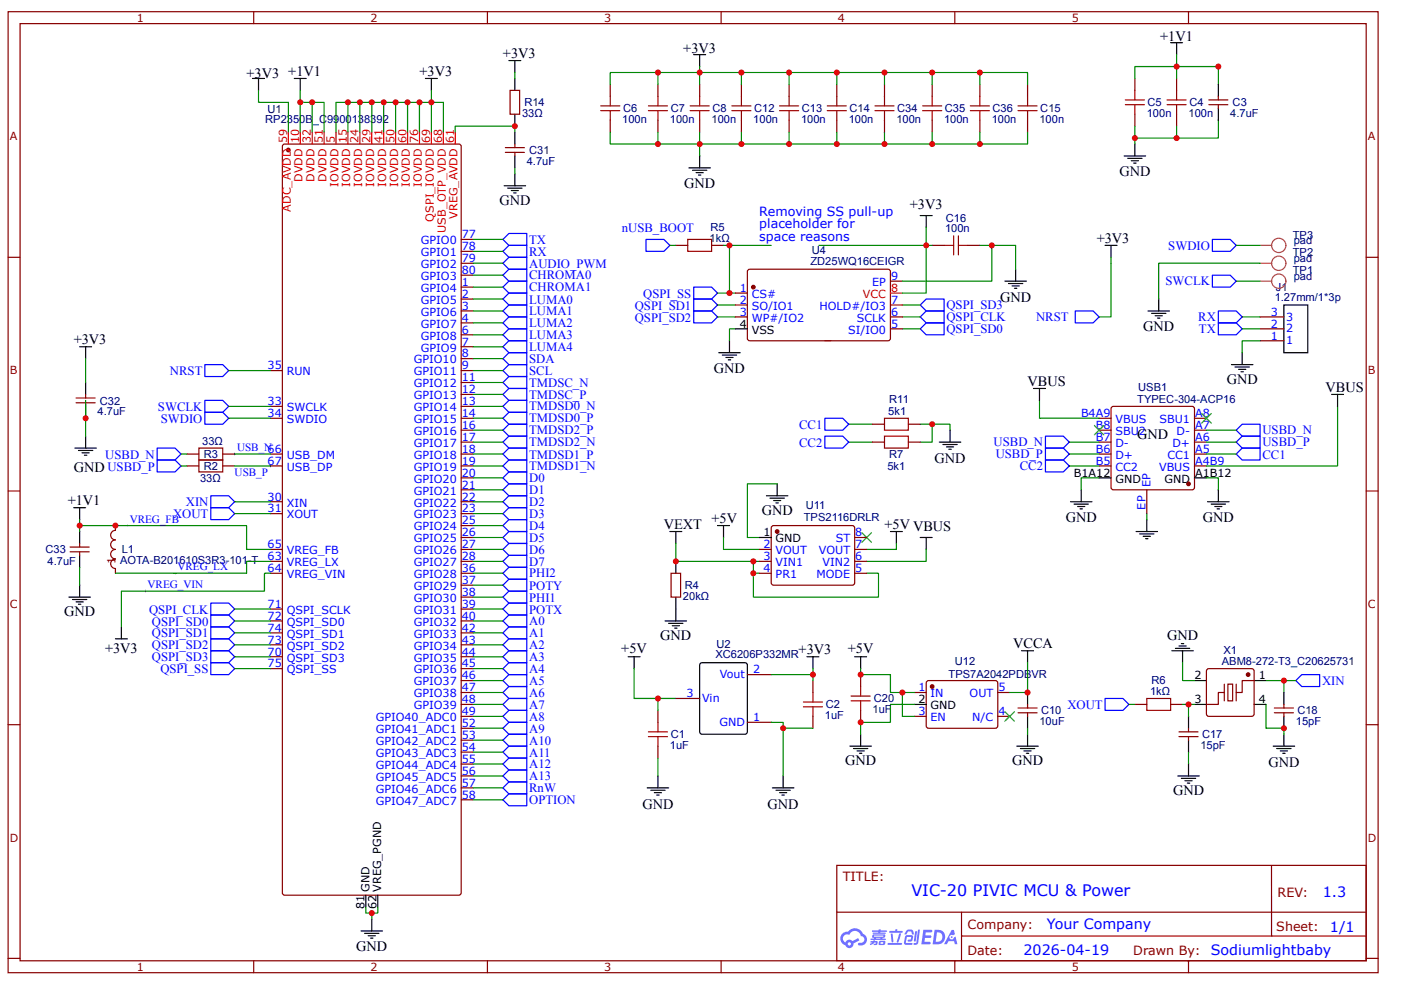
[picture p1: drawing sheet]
<svg xmlns="http://www.w3.org/2000/svg" width="297mm" height="210mm" viewBox="0 0 297 210" stroke-linecap="round" stroke-linejoin="round" font-family="sans-serif">
<g fill="none" stroke="#800" stroke-width=".25">
<path d="M1.7 2.5h290.5v203.7h-290.5zM4.2 5h285.5v198.7h-285.5zM53.8 2.5v2.5M103.3 2.5v2.5M152.9 2.5v2.5M202.4 2.5v2.5M252 2.5v2.5M1.7 54.6h2.5M289.7 54.6h2.5M1.7 104.1h2.5M289.7 104.1h2.5M1.7 153.7h2.5"/>
<path d="M289.7 153.7h2.5M177.4 183.5h112.3v20.2h-112.3zM177.4 193.4h112.2M203.9 198.5h85.7M203.9 193.4v10.1M269.6 183.5v15M1.7 203.2h2.5M53.8 203.7v2.5M103.3 203.7v2.5M152.9 203.7v2.5M202.4 203.7v2.5M252 203.7v2.5"/>
<path d="M289.7 203.2h2.5"/>
</g>
<g fill="#58f">
<path d="M195.8 197.1h1.6l.2 .2-.1 .3-1.2 .1-.1 .6h1.1l.2 .3-.3 .3h-1.1l-.1 .8h1.2l.1 .2-.1 .3h-1.9z"/>
<path d="M201.8 197.2h.4l.3 .9-.5 .2a.48 .48 0 0 0-.7 .2 .48 .48 0 0 0 .3 .7 .48 .48 0 0 0 .7-.4l.3-.2 .4 1.6h-.6l-.1-.7h-1.2l-.3 .7h-.6z"/>
<path d="M194 197.4h.4l-.2 2.1-.3 .1-.1-.2z"/>
<path d="M194.6 197.1h.4l-.3 2.7a.57 .57 0 0 1-.4 .5 .57 .57 0 0 1-.6-.2l.6-.3z"/>
<path d="M192.2 197.3l.5-.2 .7 .1 .4 .9h-.4l-.3-.6h-.6l-.4 .6h-.3z"/>
<path d="M192 198.4l1.2-.1a.73 .73 0 0 1 .4 .7 .73 .73 0 0 1-.6 .6h-.5l-.1-.2 .2-.2h.5l.1-.5h-.9l-.2 1.2h1.2l.2 .3-.2 .1h-1.2l-.4-.1v-.4z"/>
<path d="M188.2 199.9h2.9l.2 .2-.2 .2h-2.8z"/>
<path d="M190.6 197.9h.5a2.78 2.78 0 0 1-.8 1.9l-.2-.1z"/>
<path d="M188.9 197.9h.3l.2 1.7-.1 .2-.3-.1z"/>
<path d="M188.6 197.4h1.2l.1-.4h.4l-.1 .4h1l.2 .2-.2 .2h-2.6z"/>
<path d="M184.6 199.5l.9-.1v.1l.6 .2-.1 .6-.7 .1v-.3h.3l.1-.2a.45 .45 0 0 0-.6 .3l-.6 .2-.1-.3 .6-.3h-.4z"/>
<path d="M184.9 197.3h1.4v-.2h.4v.2h1.2l.2 .2-.2 .1h-1.2l-.1 .1h1.1l.1 .2-.1 .1h-2.6l-.1-.3h1.2v-.1h-1.2z"/>
<path d="M198.2 197.1l-.5 3.1h1a1.55 1.55 0 0 0 1.7-1.5 1.55 1.55 0 0 0-1.8-1.6zM198.7 197.7a1.04 1.04 0 0 1 1.1 1.2 1.04 1.04 0 0 1-1.4 .8z"/>
<path d="M185 198.2l-.1 .5 .4 .1v.2h-.7v.3h3.1l.1-.1-.1-.2h-.6v-.1a.43 .43 0 0 0 .5-.2 .43 .43 0 0 0-.2-.6h-2.1zM185.3 198.4h2l-.1 .2h-1.8zM185.7 198.8h1l-.1 .2h-.8z"/>
<path d="M186.4 199.6v.8l1.2-.1v-.8zM186.7 199.8h.6l-.1 .3h-.5z"/>
<path d="M178.6 198a1.47 1.47 0 0 0 .6 2.4 .89 .89 0 0 0 1.1 .6 .89 .89 0 0 0 .7-1l1.2-.6-.3-.5-1.2 .6-.4-.2a.89 .89 0 0 0-1.1 .5 .9 .9 0 0 1-.4-1.2 .9 .9 0 0 1 1.3-.4 1.3 1.3 0 0 1 1.3-.8 1.3 1.3 0 0 1 1.2 1.1 .74 .74 0 0 1 .6 .9 .74 .74 0 0 1-1 .5l-.3 .1v.3a1.27 1.27 0 0 0 1.8-.6 1.27 1.27 0 0 0-.8-1.7 1.89 1.89 0 0 0-3.2-.5l-.7 .2zM179.7 200.1a.35 .35 0 0 1 .7 0 .35 .35 0 0 1-.7 0z"/>
<circle cx="201.8" cy="198.7" r=".19"/>
</g>
<g fill="none" stroke="#000" stroke-width=".25">
<path d="M147.1 11.6h2.5M148.3 11.6v2.5M248.2 9.1h2.5M249.5 9.1v2.5M146.1 35.6h4.5M146.8 36.1h3.1M147.6 36.6h1.5M148.1 37.1h.5M148.3 33.1v2.5M238.3 33.1h4.6M239.1 33.6h3M239.9 34.1h1.5"/>
<path d="M240.4 34.6h.5M240.6 30.5v2.6M195.1 45.7h2.5M196.4 45.7v2.5M213.1 59.6h4.5M215.3 57.1v2.5M234.3 52h2.5M235.6 52v2.6M152.4 74.8h4.5M153.1 75.3h3.1M153.9 75.8h1.5M154.4 76.3h.5"/>
<path d="M154.7 72.3v2.5M213.8 60.1h3.1M214.6 60.6h1.5M215.1 61.1h.5M243.4 65.9h4.5M244.2 66.4h3M244.9 66.9h1.5M245.4 67.4h.5M245.7 63.4v2.5M133.2 139.2h2.5M134.4 139.2v2.6M171.1 139.2h2.5"/>
<path d="M172.4 139.2v2.6M248.5 138h4.5M249.2 137.5h3M250 137h1.5M250.5 136.5h.5M250.7 138v2.5M269.9 158.2h4.6M270.7 158.7h3M271.5 159.2h1.5M272 159.7h.5M272.2 155.7v2.5M137.2 167h4.6"/>
<path d="M138 167.6h3M138.7 168.1h1.6M139.2 168.6h.5M139.5 164.5v2.5M163.8 167h4.5M164.5 167.6h3.1M165.3 168.1h1.5M165.8 168.6h.5M166 164.5v2.5M76.5 197.4h4.6M77.3 197.9h3M78.1 198.4h1.5"/>
<path d="M78.6 198.9h.5M78.8 194.9v2.5"/>
</g>
<g fill="none" stroke="#080" stroke-width=".25">
<path d="M139.5 15.4v2.5M148.3 14.1v1.3h-18.9v2.5M148.3 15.4v2.5M157.2 15.4v2.5M167.3 15.4v2.5M177.4 15.4v2.5M249.5 11.6v2.5h8.8v3.8M249.5 14.1h-8.9v2.5M258.3 14.1h-8.8v2.5M129.4 28v2.5h18.9v-2.5M139.5 28v2.5M157.2 28v2.5h30.3v-2.5"/>
<path d="M167.3 28v2.5M177.4 28v2.5M240.6 26.7v3.8M249.5 26.7v2.6M258.3 25.5v3.8h-17.7M142 52h1.3M153.4 52h1.3M163.5 52h-8.8v10.1M152.1 62.1h3.8M152.1 64.7h3.8M152.1 67.2h3.8M155.9 69.7h-1.2v2.6"/>
<path d="M191.3 64.7h3.8M191.3 67.2h3.8M191.3 69.7h3.8M38.4 96.3h1.2M38.4 98.8h1.2M134.4 141.8v6.3h8.9M268.4 144.3h6.3M272.2 144.3v2.5M139.5 160.7v3.8"/>
</g>
<g fill="none" stroke="#00f" stroke-width=".25">
<path d="M137 50.8h3.8l1.2 1.2-1.2 1.3h-3.8zM257 50.8h3.8l1.3 1.2-1.3 1.3h-3.8zM257 58.3h3.8l1.3 1.3-1.3 1.3h-3.8zM147.1 60.9h3.8l1.2 1.2-1.2 1.3h-3.8zM147.1 63.4h3.8l1.2 1.3-1.2 1.2h-3.8zM147.1 65.9h3.8l1.2 1.3-1.2 1.3h-3.8zM196.4 63.4h3.8v2.5h-3.8l-1.3-1.2zM196.4 65.9h3.8v2.6h-3.8l-1.3-1.3zM196.4 68.5h3.8v2.5h-3.8l-1.3-1.3zM228 65.9h3.8l1.2 1.3-1.2 1.3h-3.8zM33.3 97.5h3.8l1.3 1.3-1.3 1.3h-3.8zM33.3 95h3.8l1.3 1.3-1.3 1.2h-3.8z"/>
<path d="M43.4 84.9h3.8l1.3 1.3-1.3 1.2h-3.8zM43.4 87.4h3.8l1.3 1.3-1.3 1.2h-3.8zM44.7 105.1h3.8l1.3 1.3-1.3 1.2h-3.8zM44.7 107.6h3.8l1.3 1.3-1.3 1.3h-3.8zM44.7 127.9h3.8l1.3 1.2-1.3 1.3h-3.8zM44.7 138h3.8l1.3 1.2-1.3 1.3h-3.8zM44.7 135.5h3.8l1.3 1.2-1.3 1.3h-3.8zM44.7 132.9h3.8l1.3 1.3-1.3 1.3h-3.8zM44.7 130.4h3.8l1.3 1.3-1.3 1.2h-3.8zM44.7 140.5h3.8l1.3 1.3-1.3 1.2h-3.8zM234.3 148.1h3.8l1.3 1.3-1.3 1.2h-3.8zM274.7 144.3l1.3-1.3h3.8v2.6h-3.8z"/>
</g>
<g fill="none" stroke="#a00000" stroke-width=".25">
<path d="M240.6 19.2v2M249.5 19.2v2M127.4 23.5h4M127.4 22.5h4M129.4 20.4v2.1M129.4 23.5v2M137.5 23.5h4M137.5 22.5h4M139.5 20.4v2.1M139.5 23.5v2M146.3 23.5h4.1M146.3 22.5h4.1"/>
<path d="M148.3 20.4v2.1M148.3 23.5v2M155.2 23.5h4M155.2 22.5h4M157.2 20.4v2.1M157.2 23.5v2M165.3 23.5h4M165.3 22.5h4M167.3 20.4v2.1M167.3 23.5v2M175.4 23.5h4M175.4 22.5h4"/>
<path d="M177.4 20.4v2.1M177.4 23.5v2M238.6 22.2h4M238.6 21.2h4M240.6 22.2v2M247.4 22.2h4.1M247.4 21.2h4.1M249.5 22.2v2M145.8 50.8h5.1v2.5h-5.1zM200.2 52h2M202.2 50v4.1M203.2 52h2"/>
<path d="M203.2 50v4.1M42.2 97.5h5v2.6h-5zM42.2 95h5v2.5h-5zM243.1 148.1h5.1v2.5h-5.1z"/>
</g>
<g fill="none" stroke="#800" stroke-width=".25">
<path d="M129.4 17.9v2.5M139.5 17.9v2.5M148.3 17.9v2.5M157.2 17.9v2.5M167.3 17.9v2.5M177.4 17.9v2.5M240.6 16.6v2.6M249.5 16.6v2.6M129.4 25.5v2.5M139.5 25.5v2.5M148.3 25.5v2.5M157.2 25.5v2.5"/>
<path d="M167.3 25.5v2.5M177.4 25.5v2.5M240.6 24.2v2.5M249.5 24.2v2.5M143.3 52h2.5M150.9 52h2.5M197.6 52h2.6M205.2 52h2.6M39.6 98.8h2.6M39.6 96.3h2.6M47.2 98.8h2.6M47.2 96.3h2.6"/>
<path d="M235.8 86.2h16.9l.5 .2 .1 16.9-.3 .5-16.9 .1-.5-.3v-16.9zM240.6 149.4h2.5M248.2 149.4h2.5"/>
</g>
<circle cx="252" cy="102.6" r=".38" fill="#800"/>
<g fill="none" stroke="#800" stroke-width=".25">
<path d="M60.1 30.6l37.2-.1 .2 .1 .3 .4v158.3l-.1 .3-.4 .2h-36.9l-.3-.1-.2-.4v-158.3zM267.2 72.3h5M267.2 69.7h5M267.2 67.2h5M185 93.7h2.5M185 89.9h2.5M192.6 93.7h2.5M192.6 89.9h2.5M233 98.8h2.6M233 96.3h2.6M233 93.7h2.6M233 91.2h2.6"/>
<path d="M233 88.7h2.6M253.3 98.8h2.5M253.3 96.3h2.5M253.3 93.7h2.5M253.3 91.2h2.5M253.3 88.7h2.5M243.1 103.9v5M139.5 150.6v2.5M139.5 158.2v2.5M143.3 148.1h5M158.5 153.1h5M158.5 143h5"/>
<path d="M172.4 144.3v2.5M172.4 151.9v2.5"/>
<circle cx="252" cy="102.6" r=".38"/>
</g>
<g fill="none" stroke="#000" stroke-width=".25">
<path d="M272.2 64.7h5.1v10.1h-5.1zM199.2 93.7h4.5M199.9 94.2h3M200.7 94.8h1.5M201.2 95.3h.5M201.4 91.2v2.5M219.1 82.4h2.6M220.4 82.4v2.5M282.3 83.6h2.6M283.6 83.6v2.6M227 106.4h4.5M227.7 106.9h3.1"/>
<path d="M228.5 107.4h1.5M229 107.9h.5M229.2 103.9v2.5M233 101.3h2.6M240.9 112.7h4.5M241.6 113.2h3.1M242.4 113.7h1.5M242.9 114.2h.5M243.1 110.2v2.5M253.3 101.3h2.5M256 106.4h4.6M256.8 106.9h3"/>
<path d="M257.6 107.4h1.5M258.1 107.9h.5M258.3 103.9v2.5M148.6 140.6l9.3-.1 .5 .3 .1 14.4-.3 .4-9.4 .1-.4-.3-.1-14.4z"/>
</g>
<g fill="none" stroke="#080" stroke-width=".25">
<path d="M235.6 54.6v12.6h-2.6M174.9 72.3h1.3M179.9 93.7h5.1M179.9 89.9h5.1M195.1 89.9h6.3v1.3M197.6 89.9v3.8h-2.5M220.4 84.9v3.8h12.6M226.7 93.7h6.3M226.7 96.3h6.3M226.7 98.8h6.3M255.8 93.7h6.3M255.8 96.3h6.3"/>
<path d="M255.8 91.2h6.3M283.6 86.2v12.6h-27.8M233 101.3h-3.8v2.6M255.8 101.3h2.5v2.6M139.5 148.1v2.5M163.5 153.1h2.5v1.3M163.5 143h8.9M172.4 154.4h-6.4v10.1M172.4 141.8v2.5"/>
</g>
<path d="M43.4 77.3h3.8l1.3 1.3-1.3 1.2h-3.8zM174.9 92.5h3.8l1.2 1.2-1.2 1.3h-3.8zM174.9 88.7h3.8l1.2 1.2-1.2 1.3h-3.8zM221.7 92.5h3.7l1.3 1.2-1.3 1.3h-3.7zM221.7 95h3.7l1.3 1.3-1.3 1.2h-3.7zM221.7 97.5h3.7l1.3 1.3-1.3 1.3h-3.7zM262.1 93.7l1.3-1.2h3.8v2.5h-3.8zM262.1 96.3l1.3-1.3h3.8v2.5h-3.8zM262.1 91.2l1.3-1.3h3.8v2.6h-3.8z" fill="none" stroke="#00f" stroke-width=".25"/>
<path d="M187.5 92.5h5.1v2.5h-5.1zM187.5 88.7h5.1v2.5h-5.1zM137.5 155.2h4M137.5 156.2h4M139.5 153.1v2.1M139.5 156.2v2M170.3 148.8h4.1M170.3 149.9h4.1M172.4 146.8v2M172.4 149.9v2" fill="none" stroke="#a00000" stroke-width=".25"/>
<g fill="#000">
<path d="M232 90.2l2 2zM234 90.2l-2 2z"/>
<path d="M254.8 87.7l2 2zM254.8 89.7l2-2z"/>
</g>
<path d="M232 90.2l2 2M234 90.2l-2 2M254.8 87.7l2 2M256.8 87.7l-2 2" fill="none" stroke="#3c3" stroke-width=".25"/>
<circle cx="61.1" cy="31.8" r=".38" fill="#800"/>
<g fill="none" stroke="#800" stroke-width=".25">
<path d="M97.8 58.3h2.5M97.8 55.8h2.5M97.8 53.3h2.5M97.8 50.8h2.5M57.3 78.6h2.6M97.8 78.6h2.5M97.8 76h2.5M97.8 73.5h2.5M97.8 71h2.5M97.8 68.5h2.5M97.8 65.9h2.5M97.8 63.4h2.5"/>
<path d="M97.8 60.9h2.5M57.3 86.2h2.6M57.3 88.7h2.6M57.3 96.3h2.6M57.3 98.8h2.6M97.8 86.2h2.5M97.8 88.7h2.5M97.8 96.3h2.5M97.8 98.8h2.5M97.8 93.7h2.5M97.8 91.2h2.5M97.8 83.6h2.5"/>
<path d="M97.8 81.1h2.5M57.3 106.4h2.6M57.3 108.9h2.6M57.3 116.5h2.6M57.3 119h2.6M97.8 106.4h2.5M97.8 108.9h2.5M97.8 116.5h2.5M97.8 119h2.5M97.8 114h2.5M97.8 111.4h2.5M97.8 103.9h2.5"/>
<path d="M97.8 101.3h2.5M57.3 121.5h2.6M57.3 129.1h2.6M57.3 131.7h2.6M57.3 134.2h2.6M57.3 136.7h2.6M57.3 139.2h2.6M97.8 121.5h2.5M97.8 129.1h2.5M97.8 131.7h2.5M97.8 134.2h2.5M97.8 136.7h2.5"/>
<path d="M97.8 139.2h2.5M97.8 126.6h2.5M97.8 124.1h2.5M57.3 141.8h2.6M97.8 141.8h2.5M97.8 159.5h2.5M97.8 156.9h2.5M97.8 154.4h2.5M97.8 151.9h2.5M97.8 149.4h2.5M97.8 146.8h2.5M97.8 144.3h2.5"/>
<path d="M255.9 142l.4-.2h9.3l.3 .5-.1 9.3-.4 .3-9.4-.1-.2-.4zM97.8 169.6h2.5M97.8 167h2.5M97.8 164.5h2.5M97.8 162h2.5"/>
<circle cx="61.1" cy="31.8" r=".38"/>
</g>
<path d="M253.3 144.3h2.5M253.3 149.4h2.5M265.9 144.3h2.5M265.9 149.4h2.5M77.6 189.8v2.5M80.1 189.8v2.5" fill="none" stroke="#000" stroke-width=".25"/>
<g fill="none" stroke="#f00" stroke-width=".25">
<path d="M61.1 28v2.5M63.7 28v2.5M66.2 28v2.5M68.7 28v2.5M71.2 28v2.5M73.8 28v2.5M76.3 28v2.5M78.8 28v2.5M81.4 28v2.5M83.9 28v2.5M86.4 28v2.5M88.9 28v2.5"/>
<path d="M91.5 28v2.5M94 28v2.5M96.5 28v2.5"/>
</g>
<circle cx="264.6" cy="143" r=".38" fill="#800"/>
<g fill="none" stroke="#800" stroke-width=".25">
<path d="M108.1 19.2h2.1v5h-2.1zM187.5 17.9v2.5M197.6 17.9v2.5M207.8 17.9v2.5M107.1 32.3h4.1M107.1 31.3h4.1M109.2 30.5v.8M109.2 32.3v.8M187.5 25.5v2.5M197.6 25.5v2.5M207.8 25.5v2.5M256.3 22.2h4"/>
<path d="M256.3 21.2h4M258.3 20.4v.8M258.3 22.2v.8M158.7 57.2h29.8l.3 .4-.1 14.4-.4 .3-29.6-.1-.2-.5v-14.1zM16.1 85.4h4.1M16.1 84.4h4.1M18.2 83.6v.8M18.2 85.4v.8M14.9 117h4M14.9 116h4M16.9 115.2v.8M16.9 117v.8"/>
<path d="M24.5 111.4v1a1.01 1.01 0 0 0-1 1.1 1.01 1.01 0 0 0 1 1 1.01 1.01 0 0 0-1 1 1.01 1.01 0 0 0 1 1 1.01 1.01 0 0 0-1 1 1.01 1.01 0 0 0 1 1 1.01 1.01 0 0 0-1 1 1.01 1.01 0 0 0 1 1v1M250 156.2h4M250 155.2h4M252 154.4v.8M252 156.2v.7M259.6 146.8h-1.3v2.6h-2.5M260.3 145.1h1v3.5h-1zM265.9 144.3h-2.5v2.5h-1.3M270.2 151.1h4M270.2 150.1h4M272.2 149.4v.7M272.2 151.1v.8"/>
<circle cx="264.6" cy="143" r=".38"/>
</g>
<path d="M259.6 145.1v3.5M262.1 145.1v3.5" fill="none" stroke="#810" stroke-width=".25"/>
<g fill="none" stroke="#000" stroke-width=".25">
<path d="M53.5 16.6h2.6M54.8 16.6v2.6M62.4 16.6h2.5M63.7 16.6v2.6M90.2 16.6h2.5M91.5 16.6v2.6M107.9 12.8h2.5M109.2 12.8v2.6M109.2 16.6v2.6M258.3 17.9v2.5M106.9 39.4h4.5M107.6 39.9h3.1"/>
<path d="M109.2 24.2v2.5M109.2 28v2.5M109.2 33.1v2.5M109.2 36.9v2.5M258.3 23v2.5M108.4 40.4h1.5M108.9 40.9h.5M16.9 73.5h2.5M18.2 73.5v2.5M261.1 77.3h4.5M261.8 77.8h3.1M262.6 78.3h1.5"/>
<path d="M263.1 78.8h.5M263.4 74.8v2.5M15.9 95h4.5M16.6 95.5h3.1M17.4 96h1.5M17.9 96.5h.5M18.2 81.1v2.5M18.2 86.2v2.5M18.2 92.5v2.5M15.6 107.6h2.6M16.9 107.6v2.6M16.9 112.7v2.5"/>
<path d="M16.9 117.8v2.5M152.1 111.4h2.6M153.4 111.4v2.6M195.1 114h2.5M196.4 114v2.5M14.6 126.6h4.6M15.4 127.1h3M16.1 127.6h1.5M16.6 128.1h.5M16.9 124.1v2.5M24.5 135.5h2.5M25.7 132.9v2.6"/>
<path d="M252 151.9v2.5M252 156.9v2.6M272.2 146.8v2.6M272.2 151.9v2.5M249.7 164.5h4.6M250.5 165h3M251.2 165.5h1.5M251.7 166h.5M252 162v2.5"/>
</g>
<g fill="none" stroke="#080" stroke-width=".25">
<path d="M54.8 19.2v2.5h6.3v6.3M63.7 19.2v8.8M91.5 19.2v8.8M109.2 15.4v1.2M148.3 15.4h39.2M187.5 17.9v-2.5h20.3v2.5M197.6 15.4v2.5M63.7 21.7h2.5v6.3M66.2 21.7h2.5v6.3M73.8 21.7h-2.6v6.3M76.3 21.7h-2.5v6.3M78.8 21.7h-2.5v6.3"/>
<path d="M81.4 21.7h-2.6v6.3M83.9 21.7h-2.5v6.3M86.4 21.7h-2.5v6.3M88.9 28v-6.3h5.1v6.3M88.9 21.7h-2.5v6.3M96.5 28v-1.3h12.7v1.3M109.2 35.6v1.3M157.2 30.5h-8.9v2.6M197.6 28v2.5M207.8 28v2.5h-20.3M100.3 50.8h6.3M100.3 53.3h6.3"/>
<path d="M100.3 55.8h6.3M196.4 48.2v3.8M207.8 52h7.5v5.1M262.1 52h5.1M262.1 59.6h5.1M267.2 55.8h-21.5v7.6M18.2 76v5.1M48.5 78.6h8.8M263.4 67.2h3.8M263.4 69.7h3.8M267.2 72.3h-3.8v2.5M18.2 84.9v7.6"/>
<path d="M48.5 88.7h8.8M48.5 86.2h8.8M49.8 96.3h7.5M49.8 98.8h7.5M100.3 88.7h6.3M100.3 86.2h6.3M100.3 96.3h6.3M100.3 98.8h6.3M100.3 91.2h6.3M100.3 93.7h6.3M100.3 81.1h6.3M100.3 83.6h6.3"/>
<path d="M16.9 111.4h35.4v5.1h5M16.9 110.2v2.5M49.8 108.9h7.5M49.8 106.4h7.5M57.3 119h-5v2.5h-27.8M100.3 108.9h6.3M100.3 106.4h6.3M100.3 101.3h6.3M100.3 103.9h6.3M100.3 111.4h6.3M100.3 114h6.3M100.3 116.5h6.3"/>
<path d="M100.3 119h6.3M243.1 108.9v1.3M16.9 120.3v3.8M49.8 139.2h7.5M49.8 136.7h7.5M49.8 134.2h7.5M49.8 131.7h7.5M49.8 129.1h7.5M57.3 121.5h-1.2v3.8h-30.4v7.6M100.3 139.2h6.3M100.3 136.7h6.3M100.3 134.2h6.3"/>
<path d="M100.3 131.7h6.3M49.8 141.8h7.5M100.3 149.4h6.3M100.3 141.8h6.3M100.3 144.3h6.3M100.3 146.8h6.3M100.3 151.9h6.3M100.3 154.4h6.3M100.3 156.9h6.3M100.3 159.5h6.3M239.4 149.4h1.2M250.7 140.5v3.8h2.6"/>
<path d="M250.7 149.4h2.6M252 149.4v2.5M252 159.5v2.5M268.4 149.4v5h3.8v1.3M100.3 162h6.3M100.3 164.5h6.3M100.3 167h6.3M100.3 169.6h6.3M77.6 192.3v1.3h1.2v1.3M80.1 192.3v1.3h-1.3"/>
</g>
<g fill="none" stroke="#00f" stroke-width=".25">
<path d="M106.6 55.8l1.3-1.2h3.8v2.5h-3.8zM106.6 50.8l1.3-1.3h3.8v2.5h-3.8zM106.6 53.3l1.3-1.3h3.8v2.6h-3.8zM106.6 63.4l1.3-1.3h3.8v2.6h-3.8zM106.6 65.9l1.3-1.2h3.8v2.5h-3.8zM106.6 68.5l1.3-1.3h3.8v2.5h-3.8zM106.6 71l1.3-1.3h3.8v2.6h-3.8zM106.6 73.5l1.3-1.2h3.8v2.5h-3.8zM258.3 65.9h3.8l1.3 1.3-1.3 1.3h-3.8zM258.3 68.5h3.8l1.3 1.2-1.3 1.3h-3.8zM106.6 81.1l1.3-1.3h3.8v2.6h-3.8zM106.6 83.6l1.3-1.2h3.8v2.5h-3.8z"/>
<path d="M106.6 88.7l1.3-1.3h3.8v2.5h-3.8zM106.6 86.2l1.3-1.3h3.8v2.5h-3.8zM106.6 91.2l1.3-1.3h3.8v2.6h-3.8zM106.6 93.7l1.3-1.2h3.8v2.5h-3.8zM106.6 98.8l1.3-1.3h3.8v2.6h-3.8zM106.6 96.3l1.3-1.3h3.8v2.5h-3.8zM106.6 101.3l1.3-1.2h3.8v2.5h-3.8zM106.6 103.9l1.3-1.3h3.8v2.5h-3.8zM106.6 106.4l1.3-1.3h3.8v2.5h-3.8zM106.6 108.9l1.3-1.3h3.8v2.6h-3.8zM106.6 111.4l1.3-1.2h3.8v2.5h-3.8zM106.6 114l1.3-1.3h3.8v2.5h-3.8z"/>
<path d="M106.6 116.5l1.3-1.3h3.8v2.6h-3.8zM106.6 119l1.3-1.2h3.8v2.5h-3.8zM106.6 131.7l1.3-1.3h3.8v2.5h-3.8zM106.6 134.2l1.3-1.3h3.8v2.6h-3.8zM106.6 136.7l1.3-1.2h3.8v2.5h-3.8zM106.6 139.2l1.3-1.2h3.8v2.5h-3.8zM106.6 121.5l1.3-1.2h3.8v2.5h-3.8zM106.6 124.1l1.3-1.3h3.8v2.5h-3.8zM106.6 126.6l1.3-1.3h3.8v2.6h-3.8zM106.6 129.1l1.3-1.2h3.8v2.5h-3.8zM106.6 151.9l1.3-1.3h3.8v2.5h-3.8zM106.6 154.4l1.3-1.3h3.8v2.6h-3.8z"/>
<path d="M106.6 156.9l1.3-1.2h3.8v2.5h-3.8zM106.6 159.5l1.3-1.3h3.8v2.5h-3.8zM106.6 144.3l1.3-1.3h3.8v2.6h-3.8zM106.6 146.8l1.3-1.2h3.8v2.5h-3.8zM106.6 149.4l1.3-1.3h3.8v2.5h-3.8zM107.9 140.5h3.8v2.5h-3.8l-1.3-1.2zM106.6 162l1.3-1.3h3.8v2.6h-3.8zM106.6 164.5l1.3-1.2h3.8v2.5h-3.8zM106.6 167l1.3-1.2h3.8v2.5h-3.8zM106.6 169.6l1.3-1.3h3.8v2.5h-3.8z"/>
</g>
<path d="M185.5 23.5h4M185.5 22.5h4M187.5 20.4v2.1M187.5 23.5v2M195.6 23.5h4.1M195.6 22.5h4.1M197.6 20.4v2.1M197.6 23.5v2M205.7 23.5h4.1M205.7 22.5h4.1M207.8 20.4v2.1M207.8 23.5v2" fill="none" stroke="#a00000" stroke-width=".25"/>
<g fill="none" stroke="#a54b4b" stroke-width=".25">
<path d="M267.2 59.6h2.4M267.2 55.8h2.4M267.2 52h2.4"/>
<circle cx="271.1" cy="59.6" r="1.52"/>
<circle cx="271.1" cy="52" r="1.52"/>
<circle cx="271.1" cy="55.8" r="1.52"/>
</g>
<g fill="#000">
<path d="M49.8 96v.5zM49.5 96.3h.5z"/>
<path d="M57.3 98.5v.5zM57.1 98.8h.5z"/>
<path d="M27 111.2v.5zM26.7 111.4h.6z"/>
<path d="M30.8 125.1v.5zM30.5 125.3h.5z"/>
<path d="M37.1 121.3v.5zM36.9 121.5h.5z"/>
</g>
<circle cx="159.7" cy="60.9" r=".38" fill="#800"/>
<g fill="none" stroke="#800" stroke-width=".25">
<path d="M217.9 17.9v2.5M217.9 25.5v2.5M188.8 59.6h2.5M155.9 62.1h2.6M155.9 64.7h2.6M155.9 67.2h2.6M188.8 64.7h2.5M188.8 67.2h2.5M188.8 69.7h2.5M196.4 144.5l.5-.2 14.4 .1 .2 .4v9.4l-.5 .2-14.4-.1-.2-.4z"/>
<circle cx="159.7" cy="60.9" r=".38"/>
</g>
<path d="M155.9 69.7h2.6M142 112.7h2.6M143.3 112.7v2.5M162.5 105.1h4.5M163.3 105.6h3M164 106.1h1.5M164.5 106.6h.5M164.8 102.6v2.5M188.8 112.7h2.5M190.1 112.7v2.5" fill="none" stroke="#000" stroke-width=".25"/>
<path d="M188.8 62.1h2.5" fill="none" stroke="#f00" stroke-width=".25"/>
<g fill="none" stroke="#080" stroke-width=".25">
<path d="M207.8 15.4h10.1v2.5M217.9 28v2.5h-10.1M100.3 58.3h6.3M173.6 52h24M196.4 52v10.1h-5.1M210.3 52v7.6h-19M100.3 60.9h6.3M100.3 63.4h6.3M100.3 65.9h6.3M100.3 68.5h6.3M100.3 71h6.3M100.3 73.5h6.3"/>
<path d="M143.3 115.2v3.8h17.7M153.4 114v2.5h7.6M159.7 119v2.5h1.3M164.8 102.6h-6.3v11.4h2.5M190.1 115.2v1.3h-6.4M196.4 116.5v2.5h-12.7M100.3 121.5h6.3M100.3 124.1h6.3M100.3 126.6h6.3M100.3 129.1h6.3M159.7 121.5v5.1h26.6v-5.1h-2.6"/>
</g>
<path d="M106.6 58.3l1.3-1.2h3.8v2.5h-3.8zM106.6 60.9l1.3-1.3h3.8v2.5h-3.8z" fill="none" stroke="#00f" stroke-width=".25"/>
<path d="M215.8 23.5h4.1M215.8 22.5h4.1M217.9 20.4v2.1M217.9 23.5v2" fill="none" stroke="#a00000" stroke-width=".25"/>
<path d="M182.7 113l2 2zM182.7 115l2-2z" fill="#000"/>
<path d="M182.7 113l2 2M184.7 113l-2 2" fill="none" stroke="#3c3" stroke-width=".25"/>
<circle cx="197.6" cy="145.6" r=".38" fill="#800"/>
<g fill="none" stroke="#800" stroke-width=".25">
<path d="M163.8 111.5h17.2l.2 .4-.1 11.9-.4 .3-16.9-.1-.3-.4v-11.7zM182.5 143v2.6M182.5 150.6v2.5M193.8 146.8h2.6M193.8 151.9h2.6M211.5 146.8h2.6M211.5 151.9h2.6M215.8 151.1h4.1M215.8 150.1h4.1M217.9 149.4v.7M217.9 151.1v.8"/>
<circle cx="197.6" cy="145.6" r=".38"/>
</g>
<g fill="none" stroke="#000" stroke-width=".25">
<path d="M181.2 139.2h2.5M182.5 139.2v2.6M216.6 138h2.5M217.9 138v2.5M180.2 158.2h4.5M181 158.7h3M181.7 159.2h1.5M182.2 159.7h.5M182.5 155.7v2.5M193.8 149.4h2.6M215.6 158.2h4.5M216.3 158.7h3.1"/>
<path d="M217.1 159.2h1.5M217.6 159.7h.5M217.9 146.8v2.6M217.9 151.9v2.5M217.9 155.7v2.5"/>
</g>
<path d="M100.3 76h6.3M100.3 78.6h6.3M182.5 141.8v1.2h6.3v3.8h5M191.3 146.8v5.1h2.5M193.8 149.4h-5v3.7h-6.3v2.6M217.9 140.5v6.3h-3.8M217.9 154.4v1.3" fill="none" stroke="#080" stroke-width=".25"/>
<path d="M213.1 150.9l2 2zM213.1 152.9l2-2z" fill="#000"/>
<path d="M213.1 150.9l2 2M215.1 150.9l-2 2" fill="none" stroke="#3c3" stroke-width=".25"/>
<path d="M106.6 78.6l1.3-1.3h3.8v2.5h-3.8zM107.9 74.8h3.8v2.5h-3.8l-1.3-1.3z" fill="none" stroke="#00f" stroke-width=".25"/>
<path d="M180.4 148.6h4.1M180.4 147.6h4.1M182.5 145.6v2M182.5 148.6v2" fill="none" stroke="#a00000" stroke-width=".25"/>
<circle cx="164.8" cy="112.7" r=".38" fill="#800"/>
<g fill="none" stroke="#800" stroke-width=".25">
<path d="M161 116.5h2.5M161 119h2.5M181.2 116.5h2.5M181.2 119h2.5M181.2 114h2.5M142.3 121.5h2v5.1h-2zM161 121.5h2.5M181.2 121.5h2.5"/>
<circle cx="164.8" cy="112.7" r=".38"/>
</g>
<path d="M143.3 119v2.5M161 114h2.5M141 131.7h4.6M141.8 132.2h3M142.5 132.7h1.5M143 133.2h.5M143.3 126.6v5.1" fill="none" stroke="#000" stroke-width=".25"/>
<g fill="#c00">
<circle cx="258.3" cy="14.1" r=".63"/>
<circle cx="249.5" cy="14.1" r=".63"/>
<circle cx="249.5" cy="29.3" r=".63"/>
<circle cx="240.6" cy="29.3" r=".63"/>
<circle cx="139.5" cy="15.4" r=".63"/>
<circle cx="148.3" cy="15.4" r=".63"/>
<circle cx="139.5" cy="30.5" r=".63"/>
<circle cx="154.7" cy="52" r=".63"/>
<circle cx="272.2" cy="144.3" r=".63"/>
<circle cx="139.5" cy="148.1" r=".63"/>
<circle cx="172.4" cy="143" r=".63"/>
<circle cx="166" cy="154.4" r=".63"/>
<circle cx="167.3" cy="30.5" r=".63"/>
<circle cx="177.4" cy="30.5" r=".63"/>
<circle cx="197.6" cy="89.9" r=".63"/>
<circle cx="252" cy="149.4" r=".63"/>
<circle cx="272.2" cy="154.4" r=".63"/>
<circle cx="63.7" cy="21.7" r=".63"/>
<circle cx="91.5" cy="21.7" r=".63"/>
<circle cx="88.9" cy="21.7" r=".63"/>
<circle cx="86.4" cy="21.7" r=".63"/>
<circle cx="83.9" cy="21.7" r=".63"/>
<circle cx="81.4" cy="21.7" r=".63"/>
<circle cx="78.8" cy="21.7" r=".63"/>
<circle cx="76.3" cy="21.7" r=".63"/>
<circle cx="73.8" cy="21.7" r=".63"/>
<circle cx="154.7" cy="62.1" r=".63"/>
<circle cx="197.6" cy="15.4" r=".63"/>
<circle cx="197.6" cy="30.5" r=".63"/>
<circle cx="78.8" cy="193.6" r=".63"/>
<circle cx="109.2" cy="26.7" r=".63"/>
<circle cx="187.5" cy="15.4" r=".63"/>
<circle cx="157.2" cy="15.4" r=".63"/>
<circle cx="167.3" cy="15.4" r=".63"/>
<circle cx="177.4" cy="15.4" r=".63"/>
<circle cx="157.2" cy="30.5" r=".63"/>
<circle cx="148.3" cy="30.5" r=".63"/>
<circle cx="187.5" cy="30.5" r=".63"/>
<circle cx="16.9" cy="111.4" r=".63"/>
<circle cx="66.2" cy="21.7" r=".63"/>
<circle cx="18.2" cy="88.7" r=".63"/>
<circle cx="24.5" cy="111.4" r=".63"/>
<circle cx="196.4" cy="52" r=".63"/>
<circle cx="210.3" cy="52" r=".63"/>
<circle cx="207.8" cy="15.4" r=".63"/>
<circle cx="207.8" cy="30.5" r=".63"/>
<circle cx="191.3" cy="146.8" r=".63"/>
<circle cx="217.9" cy="146.8" r=".63"/>
<circle cx="182.5" cy="153.1" r=".63"/>
<circle cx="182.5" cy="143" r=".63"/>
<circle cx="159.7" cy="119" r=".63"/>
<circle cx="159.7" cy="121.5" r=".63"/>
<circle cx="143.3" cy="119" r=".63"/>
</g>
<text font-size="3.4" fill="#00f" x="193.2" y="190">VIC-20 PIVIC MCU &amp; Power</text>
<g font-size="3">
<text x="144.9" y="11.3">+3V3</text>
<text x="246" y="8.8">+1V1</text>
<text x="52.3" y="16.6">+3V3 +1V1</text>
<text x="88.9" y="16.1">+3V3</text>
<text x="106.6" y="12.3">+3V3</text>
<text x="145.1" y="39.9">GND</text>
<text x="237.3" y="37.4">GND</text>
<text x="105.9" y="43.4">GND</text>
<text x="192.9" y="44.3">+3V3</text>
<text x="232.5" y="51.5">+3V3</text>
<text x="212" y="64">GND</text>
<text x="242.4" y="70.2">GND</text>
<text x="15.6" y="73">+3V3</text>
<text x="151.4" y="79.1">GND</text>
<text x="217.9" y="81.9">VBUS</text>
<text x="260.1" y="81.4">GND</text>
<text x="281.1" y="83.1">VBUS</text>
<text x="241.1" y="93.1">GND</text>
<text x="15.6" y="100.1">GND</text>
<text x="198.1" y="98.1">GND</text>
<text x="14.4" y="107.1">+1V1</text>
<text x="140.8" y="112.2">VEXT</text>
<text x="150.9" y="110.9">+5V</text>
<text x="161.5" y="109.2">GND</text>
<text x="187.5" y="112.2">+5V VBUS</text>
<text x="226" y="110.8">GND</text>
<text x="255" y="110.8">GND</text>
<text x="13.6" y="130.6">GND</text>
<text x="140" y="135.7">GND</text>
<text x="214.8" y="137.5">VCCA</text>
<text x="247.4" y="135.6">GND</text>
<text x="22.3" y="138.4">+3V3</text>
<text x="131.7" y="138.4">+5V</text>
<text x="169.3" y="138.7">+3V3</text>
<text x="179.8" y="138.4">+5V</text>
<text x="179.2" y="162.2">GND</text>
<text x="214.6" y="162.2">GND</text>
<text x="268.9" y="162.7">GND</text>
<text x="136.2" y="171.4">GND</text>
<text x="162.8" y="171.4">GND</text>
<text x="248.7" y="168.6">GND</text>
<text x="75.5" y="201.7">GND</text>
</g>
<g font-size="3" fill="#00f">
<text x="280.5" y="190.1">1.3</text>
<text x="222" y="197">Your Company</text>
<text x="282" y="197.5">1/1</text>
<text x="217" y="202.6">2026-04-19</text>
</g>
<g font-size="2.7" fill="#00f">
<text x="161" y="45.7">Removing SS pull-up</text>
<text x="112.2" y="51.7">TX</text>
<text x="131.9" y="49.2">nUSB_BOOT</text>
<text x="161" y="48.4">placeholder for</text>
<text x="161" y="51.1">space reasons</text>
<text x="247.7" y="52.9">SWDIO</text>
<text x="112.2" y="56.8">AUDIO_PWM</text>
<text x="112.2" y="59.2">CHROMA0</text>
<text x="112.2" y="54.2">RX</text>
<text x="112.2" y="64.4">LUMA0</text>
<text x="112.2" y="61.8">CHROMA1</text>
<text x="134.6" y="65.6">QSPI_SD1</text>
<text x="136.4" y="63.1">QSPI_SS</text>
<text x="200.7" y="65.5">QSPI_SD3</text>
<text x="247.1" y="60.5">SWCLK</text>
<text x="112.2" y="66.9">LUMA1</text>
<text x="112.2" y="69.4">LUMA2</text>
<text x="112.2" y="71.9">LUMA3</text>
<text x="134.6" y="68.2">QSPI_SD2</text>
<text x="200.7" y="68">QSPI_CLK</text>
<text x="200.7" y="70.6">QSPI_SD0</text>
<text x="219.7" y="68.1">NRST</text>
<text x="254.1" y="68.2">RX</text>
<text x="254.2" y="70.7">TX</text>
<text x="112.2" y="74.5">LUMA4</text>
<text x="112.2" y="77">SDA</text>
<text x="36" y="79.5">NRST</text>
<text x="112.2" y="82">TMDSC_N</text>
<text x="112.2" y="79.6">SCL</text>
<text x="33.5" y="87.1">SWCLK</text>
<text x="34.1" y="89.7">SWDIO</text>
<text x="112.2" y="84.6">TMDSC_P</text>
<text x="112.2" y="89.6">TMDSD0_P</text>
<text x="112.2" y="87">TMDSD0_N</text>
<text x="112.2" y="92.1">TMDSD2_P</text>
<text x="112.2" y="94.6">TMDSD2_N</text>
<text x="169.4" y="90.9">CC1</text>
<text x="169.4" y="94.7">CC2</text>
<text x="210.7" y="94.7">USBD_N</text>
<text x="267.7" y="94.6">USBD_P</text>
<text x="267.7" y="92.1">USBD_N</text>
<text x="22.3" y="97.3">USBD_N</text>
<text x="22.8" y="99.9">USBD_P</text>
<text x="112.2" y="99.7">TMDSD1_N</text>
<text x="112.2" y="97.2">TMDSD1_P</text>
<text x="211.1" y="97.2">USBD_P</text>
<text x="216.2" y="99.7">CC2</text>
<text x="267.7" y="97.2">CC1</text>
<text x="39.4" y="107.4">XIN</text>
<text x="112.2" y="102.2">D0</text>
<text x="112.2" y="104.8">D1</text>
<text x="112.2" y="107.3">D2</text>
<text x="36.7" y="109.9">XOUT</text>
<text x="112.2" y="109.8">D3</text>
<text x="112.2" y="112.4">D4</text>
<text x="112.2" y="114.9">D5</text>
<text x="112.2" y="117.4">D6</text>
<text x="112.2" y="120">D7</text>
<text x="112.2" y="122.4">PHI2</text>
<text x="112.2" y="125">POTY</text>
<text x="31.6" y="130.1">QSPI_CLK</text>
<text x="112.2" y="127.6">PHI1</text>
<text x="112.2" y="130.1">POTX</text>
<text x="32.2" y="137.7">QSPI_SD2</text>
<text x="32.2" y="135.2">QSPI_SD1</text>
<text x="32.2" y="132.6">QSPI_SD0</text>
<text x="112.2" y="132.6">A0</text>
<text x="112.2" y="135.1">A1</text>
<text x="112.2" y="137.7">A2</text>
<text x="32.2" y="140.2">QSPI_SD3</text>
<text x="34" y="142.7">QSPI_SS</text>
<text x="112.2" y="140.2">A3</text>
<text x="112.2" y="142.7">A4</text>
<text x="112.2" y="145.2">A5</text>
<text x="112.2" y="147.8">A6</text>
<text x="280.3" y="145.2">XIN</text>
<text x="112.2" y="152.8">A8</text>
<text x="112.2" y="155.3">A9</text>
<text x="112.2" y="150.3">A7</text>
<text x="226.3" y="150.3">XOUT</text>
<text x="112.2" y="157.9">A10</text>
<text x="112.2" y="160.4">A11</text>
<text x="112.2" y="162.9">A12</text>
<text x="112.2" y="165.5">A13</text>
<text x="112.2" y="168">RnW</text>
<text x="112.2" y="170.5">OPTION</text>
</g>
<g font-size="2.7" fill="#800">
<text x="178.7" y="186.8">TITLE:</text>
<text x="270.9" y="190.1">REV:</text>
<text x="205.1" y="196.9">Company:</text>
<text x="270.6" y="197.4">Sheet:</text>
<text x="205.1" y="202.4">Date:</text>
<text x="240.3" y="202.5">Drawn By: Sodiumlightbaby</text>
</g>
<g font-size="2.4" fill="#800">
<text x="29" y="4.6">1</text>
<text x="78.6" y="4.6">2</text>
<text x="128.1" y="4.6">3</text>
<text x="177.7" y="4.6">4</text>
<text x="227.2" y="4.6">5</text>
<text x="2.1" y="29.8">A</text>
<text x="290" y="29.8">A</text>
<text x="2.1" y="79.3">B</text>
<text x="290" y="79.3">B</text>
<text x="24.5" y="119.5" transform="rotate(-90 24.5 119.5)">1</text>
<text x="2.1" y="128.9">C</text>
<text x="290" y="128.9">C</text>
<text x="2.1" y="178.4">D</text>
<text x="290" y="178.4">D</text>
<text x="29" y="205.9">1</text>
<text x="78.6" y="205.9">2</text>
<text x="128.1" y="205.9">3</text>
<text x="177.7" y="205.9">4</text>
<text x="227.2" y="205.9">5</text>
</g>
<g font-size="2.4" fill="#000080">
<text x="56.7" y="23.9">U1</text>
<text x="111.2" y="22.6">R14</text>
<text x="132.1" y="23.8">C6</text>
<text x="142.2" y="23.8">C7</text>
<text x="151.1" y="23.8">C8</text>
<text x="159.9" y="23.8">C12</text>
<text x="170" y="23.8">C13</text>
<text x="180.1" y="23.8">C14</text>
<text x="190.2" y="23.8">C34</text>
<text x="200.3" y="23.8">C35</text>
<text x="210.5" y="23.8">C36</text>
<text x="220.6" y="23.8">C15</text>
<text x="243.3" y="22.5">C5</text>
<text x="252.2" y="22.5">C4</text>
<text x="261.3" y="22.6">C3</text>
<text x="56.2" y="26.1">RP2350B_C9900138392</text>
<text x="110.7" y="24.9">33Ω</text>
<text x="131.9" y="26.1">100n</text>
<text x="142" y="26.1">100n</text>
<text x="150.9" y="26.1">100n</text>
<text x="159.7" y="26.1">100n</text>
<text x="169.8" y="26.1">100n</text>
<text x="179.9" y="26.1">100n</text>
<text x="190.1" y="26.1">100n</text>
<text x="200.2" y="26.1">100n</text>
<text x="210.3" y="26.1">100n</text>
<text x="220.4" y="26.1">100n</text>
<text x="243.1" y="24.8">100n</text>
<text x="252" y="24.8">100n</text>
<text x="260.8" y="24.9">4.7uF</text>
<text x="111.7" y="35">4.7uF</text>
<text x="112.2" y="32.7">C31</text>
<text x="200.5" y="47">C16</text>
<text x="150.4" y="51.3">1kΩ</text>
<text x="150.6" y="49">R5</text>
<text x="172.1" y="53.9">U4</text>
<text x="200.4" y="49.2">100n</text>
<text x="274.1" y="50.6">TP3</text>
<text x="274.3" y="51.8">pad</text>
<text x="171.8" y="56.2">ZD25WQ16CEIGR</text>
<text x="274.1" y="58.2">TP1</text>
<text x="274.1" y="54.4">TP2</text>
<text x="274.3" y="59.4">pad</text>
<text x="274.3" y="55.6">pad</text>
<text x="270.3" y="63.9">1.27mm/1*3p</text>
<text x="270.5" y="61.6">J1</text>
<text x="241.3" y="83">USB1</text>
<text x="20.7" y="88.1">4.7uF</text>
<text x="21.2" y="85.8">C32</text>
<text x="188.3" y="87.9">5k1</text>
<text x="188.5" y="85.5">R11</text>
<text x="241.1" y="85.4">TYPEC-304-ACP16</text>
<text x="42.9" y="94.2">33Ω</text>
<text x="43.2" y="99.6">R2</text>
<text x="43.2" y="97.1">R3</text>
<text x="188.2" y="99.6">5k1</text>
<text x="188.5" y="97.1">R7</text>
<text x="42.4" y="102.1">33Ω</text>
<text x="170.4" y="110.4">TPS2116DRLR</text>
<text x="170.8" y="108">U11</text>
<text x="9.7" y="117.3">C33</text>
<text x="10.1" y="119.8">4.7uF</text>
<text x="25.5" y="119.6">AOTA-B201610S3R3-101-T</text>
<text x="25.8" y="117.3">L1</text>
<text x="145.2" y="124.9">R4</text>
<text x="144.8" y="127.3">20kΩ</text>
<text x="151.9" y="137.3">U2</text>
<text x="151.7" y="139.6">XC6206P332MR</text>
<text x="201.1" y="143.9">TPS7A2042PDBVR</text>
<text x="202.5" y="141">U12</text>
<text x="259.1" y="141">ABM8-272-T3_C20625731</text>
<text x="259.4" y="138.7">X1</text>
<text x="185.3" y="148.9">C20</text>
<text x="243.8" y="147.3">1kΩ</text>
<text x="244.2" y="145.1">R6</text>
<text x="174.9" y="152.5">1uF</text>
<text x="175.1" y="150.2">C2</text>
<text x="185" y="151.3">1uF</text>
<text x="220.4" y="153.7">10uF</text>
<text x="220.7" y="151.5">C10</text>
<text x="274.7" y="153.7">15pF</text>
<text x="275.1" y="151.5">C18</text>
<text x="142" y="158.8">1uF</text>
<text x="142.2" y="156.5">C1</text>
<text x="254.5" y="158.8">15pF</text>
<text x="254.9" y="156.5">C17</text>
</g>
<g font-size="2.4" fill="#f00">
<text x="60.9" y="30.4" transform="rotate(-90 60.9 30.4)">59</text>
<text x="63.4" y="30.4" transform="rotate(-90 63.4 30.4)">10</text>
<text x="65.9" y="30.4" transform="rotate(-90 65.9 30.4)">32</text>
<text x="68.5" y="30.4" transform="rotate(-90 68.5 30.4)">51</text>
<text x="71" y="30.4" transform="rotate(-90 71 30.4)">5</text>
<text x="73.5" y="30.4" transform="rotate(-90 73.5 30.4)">15</text>
<text x="76" y="30.4" transform="rotate(-90 76 30.4)">24</text>
<text x="78.6" y="30.4" transform="rotate(-90 78.6 30.4)">29</text>
<text x="81.1" y="30.4" transform="rotate(-90 81.1 30.4)">41</text>
<text x="83.6" y="30.4" transform="rotate(-90 83.6 30.4)">50</text>
<text x="86.2" y="30.4" transform="rotate(-90 86.2 30.4)">60</text>
<text x="88.7" y="30.4" transform="rotate(-90 88.7 30.4)">76</text>
<text x="91.2" y="30.4" transform="rotate(-90 91.2 30.4)">69</text>
<text x="93.7" y="30.4" transform="rotate(-90 93.7 30.4)">68</text>
<text x="96.3" y="30.4" transform="rotate(-90 96.3 30.4)">61</text>
<text x="64.2" y="38.5" transform="rotate(-90 64.2 38.5)">DVDD</text>
<text x="66.7" y="38.5" transform="rotate(-90 66.7 38.5)">DVDD</text>
<text x="69.2" y="38.5" transform="rotate(-90 69.2 38.5)">DVDD</text>
<text x="71.7" y="39.6" transform="rotate(-90 71.7 39.6)">IOVDD</text>
<text x="74.3" y="39.6" transform="rotate(-90 74.3 39.6)">IOVDD</text>
<text x="76.8" y="39.6" transform="rotate(-90 76.8 39.6)">IOVDD</text>
<text x="79.3" y="39.6" transform="rotate(-90 79.3 39.6)">IOVDD</text>
<text x="81.9" y="39.6" transform="rotate(-90 81.9 39.6)">IOVDD</text>
<text x="84.4" y="39.6" transform="rotate(-90 84.4 39.6)">IOVDD</text>
<text x="86.9" y="39.6" transform="rotate(-90 86.9 39.6)">IOVDD</text>
<text x="89.4" y="39.6" transform="rotate(-90 89.4 39.6)">IOVDD</text>
<text x="61.6" y="44.8" transform="rotate(-90 61.6 44.8)">ADC_AVDD</text>
<text x="92" y="47" transform="rotate(-90 92 47)">QSPI_IOVDD</text>
<text x="97" y="46.3" transform="rotate(-90 97 46.3)">VREG_AVDD</text>
<text x="94.5" y="49.4" transform="rotate(-90 94.5 49.4)">USB_OTP_VDD</text>
<text x="182.9" y="63.2">VCC</text>
<text x="188.9" y="61.9">8</text>
</g>
<g font-size="2.4" fill="#00f">
<text x="89.2" y="51.8">GPIO0</text>
<text x="97.9" y="53">78</text>
<text x="97.9" y="50.5">77</text>
<text x="89.2" y="59.4">GPIO3</text>
<text x="89.2" y="56.8">GPIO2</text>
<text x="89.2" y="54.3">GPIO1</text>
<text x="97.9" y="58.1">80</text>
<text x="97.9" y="55.6">79</text>
<text x="188.9" y="59.4">9</text>
<text x="89.2" y="64.4">GPIO5</text>
<text x="89.2" y="61.9">GPIO4</text>
<text x="97.9" y="65.7">3</text>
<text x="97.9" y="63.2">2</text>
<text x="97.9" y="60.6">1</text>
<text x="156.8" y="61.9">1</text>
<text x="156.8" y="64.4">2</text>
<text x="159.4" y="63.2">CS#</text>
<text x="159.4" y="65.7">SO/IO1</text>
<text x="173.7" y="65.7">HOLD#/IO3</text>
<text x="184.9" y="60.6">EP</text>
<text x="188.9" y="64.4">7</text>
<text x="89.2" y="72">GPIO8</text>
<text x="89.2" y="69.5">GPIO7</text>
<text x="89.2" y="66.9">GPIO6</text>
<text x="97.9" y="70.7">6</text>
<text x="97.9" y="68.2">4</text>
<text x="156.8" y="66.9">3</text>
<text x="159.4" y="68.2">WP#/IO2</text>
<text x="179.8" y="70.7">SI/IO0</text>
<text x="181.6" y="68.2">SCLK</text>
<text x="188.9" y="69.5">5</text>
<text x="188.9" y="66.9">6</text>
<text x="269.4" y="72">1</text>
<text x="269.4" y="69.5">2</text>
<text x="269.4" y="66.9">3</text>
<text x="272.7" y="70.5">2</text>
<text x="272.7" y="68">3</text>
<text x="87.7" y="77.1">GPIO10</text>
<text x="89.2" y="74.5">GPIO9</text>
<text x="97.9" y="75.8">8</text>
<text x="97.9" y="73.3">7</text>
<text x="272.7" y="73">1</text>
<text x="56.7" y="78.3">35</text>
<text x="60.8" y="79.6">RUN</text>
<text x="87.7" y="82.1">GPIO12</text>
<text x="87.7" y="79.6">GPIO11</text>
<text x="97.9" y="83.4">12</text>
<text x="97.9" y="80.8">11</text>
<text x="97.9" y="78.3">9</text>
<text x="56.7" y="85.9">33</text>
<text x="56.7" y="88.4">34</text>
<text x="60.8" y="87.2">SWCLK</text>
<text x="60.8" y="89.7">SWDIO</text>
<text x="87.7" y="89.7">GPIO15</text>
<text x="87.7" y="87.2">GPIO14</text>
<text x="87.7" y="84.6">GPIO13</text>
<text x="97.9" y="88.4">14</text>
<text x="97.9" y="85.9">13</text>
<text x="229.2" y="88.4">B4A9</text>
<text x="236.5" y="89.7">VBUS</text>
<text x="245.9" y="89.7">SBU1</text>
<text x="253.4" y="88.4">A8</text>
<text x="50.3" y="95.6">USB_N66</text>
<text x="87.7" y="94.8">GPIO17</text>
<text x="87.7" y="92.2">GPIO16</text>
<text x="97.9" y="93.5">17</text>
<text x="97.9" y="91">16</text>
<text x="232.3" y="91">B8</text>
<text x="232.3" y="93.5">B7</text>
<text x="236.5" y="92.2">SBU2</text>
<text x="236.5" y="94.8">D-</text>
<text x="248.6" y="94.8">D+</text>
<text x="249.4" y="92.2">D-</text>
<text x="253.4" y="93.5">A6</text>
<text x="253.4" y="91">A7</text>
<text x="49.8" y="101">USB_P</text>
<text x="56.7" y="98.5">67</text>
<text x="60.8" y="97.3">USB_DM</text>
<text x="60.8" y="99.8">USB_DP</text>
<text x="87.7" y="99.8">GPIO19</text>
<text x="87.7" y="97.3">GPIO18</text>
<text x="97.9" y="101.1">20</text>
<text x="97.9" y="98.5">19</text>
<text x="97.9" y="96">18</text>
<text x="232.3" y="96">B6</text>
<text x="232.3" y="98.5">B5</text>
<text x="236.5" y="97.3">D+</text>
<text x="236.5" y="99.8">CC2</text>
<text x="245.7" y="99.8">VBUS</text>
<text x="247.5" y="97.3">CC1</text>
<text x="253.4" y="98.5">A4B9</text>
<text x="253.4" y="96">A5</text>
<text x="56.7" y="106.1">30</text>
<text x="60.8" y="107.4">XIN</text>
<text x="87.7" y="107.4">GPIO22</text>
<text x="87.7" y="104.9">GPIO21</text>
<text x="87.7" y="102.3">GPIO20</text>
<text x="97.9" y="106.1">22</text>
<text x="97.9" y="103.6">21</text>
<text x="243.9" y="103.3" transform="rotate(-90 243.9 103.3)">EP</text>
<text x="27.5" y="110.8">VREG_FB</text>
<text x="56.7" y="108.7">31</text>
<text x="60.8" y="109.9">XOUT</text>
<text x="87.7" y="112.4">GPIO24</text>
<text x="87.7" y="109.9">GPIO23</text>
<text x="97.9" y="113.7">26</text>
<text x="97.9" y="111.2">25</text>
<text x="97.9" y="108.7">23</text>
<text x="181.3" y="113.7">8</text>
<text x="242.9" y="108" transform="rotate(-90 242.9 108)">EP</text>
<text x="56.7" y="116.2">65</text>
<text x="56.7" y="118.8">63</text>
<text x="60.8" y="117.5">VREG_FB</text>
<text x="87.7" y="117.5">GPIO26</text>
<text x="87.7" y="115">GPIO25</text>
<text x="97.9" y="118.8">28</text>
<text x="97.9" y="116.2">27</text>
<text x="161.9" y="116.2">2</text>
<text x="161.9" y="118.8">3</text>
<text x="164.4" y="117.5">VOUT</text>
<text x="173.6" y="117.5">VOUT</text>
<text x="177.2" y="115">ST</text>
<text x="181.3" y="118.8">6</text>
<text x="181.3" y="116.2">7</text>
<text x="31.3" y="124.7">VREG_VIN</text>
<text x="37.6" y="120.9">VREG_LX</text>
<text x="56.7" y="121.3">64</text>
<text x="60.8" y="120">VREG_LX</text>
<text x="60.8" y="122.6">VREG_VIN</text>
<text x="87.7" y="125.1">GPIO29</text>
<text x="87.7" y="122.6">GPIO28</text>
<text x="87.7" y="120">GPIO27</text>
<text x="97.9" y="123.8">37</text>
<text x="97.9" y="121.3">36</text>
<text x="161.9" y="121.3">4</text>
<text x="164.4" y="120">VIN1</text>
<text x="164.4" y="122.6">PR1</text>
<text x="173.1" y="122.6">MODE</text>
<text x="174.4" y="120">VIN2</text>
<text x="181.3" y="121.3">5</text>
<text x="56.7" y="128.9">71</text>
<text x="56.7" y="131.4">72</text>
<text x="60.8" y="130.1">QSPI_SCLK</text>
<text x="87.7" y="130.1">GPIO31</text>
<text x="87.7" y="127.6">GPIO30</text>
<text x="97.9" y="131.4">40</text>
<text x="97.9" y="128.9">39</text>
<text x="97.9" y="126.4">38</text>
<text x="56.7" y="133.9">74</text>
<text x="56.7" y="136.5">73</text>
<text x="60.8" y="132.7">QSPI_SD0</text>
<text x="60.8" y="135.2">QSPI_SD1</text>
<text x="60.8" y="137.7">QSPI_SD2</text>
<text x="87.7" y="137.7">GPIO34</text>
<text x="87.7" y="135.2">GPIO33</text>
<text x="87.7" y="132.7">GPIO32</text>
<text x="97.9" y="136.5">43</text>
<text x="97.9" y="133.9">42</text>
<text x="56.7" y="139">70</text>
<text x="56.7" y="141.5">75</text>
<text x="60.8" y="140.3">QSPI_SD3</text>
<text x="60.8" y="142.8">QSPI_SS</text>
<text x="87.7" y="142.8">GPIO36</text>
<text x="87.7" y="140.3">GPIO35</text>
<text x="97.9" y="141.5">45</text>
<text x="97.9" y="139">44</text>
<text x="152.6" y="143.8">Vout</text>
<text x="159.7" y="142.8">2</text>
<text x="87.7" y="147.8">GPIO38</text>
<text x="87.7" y="145.3">GPIO37</text>
<text x="97.9" y="149.1">48</text>
<text x="97.9" y="146.6">47</text>
<text x="97.9" y="144">46</text>
<text x="145.6" y="147.8">3</text>
<text x="148.8" y="148.8">Vin</text>
<text x="194.7" y="146.6">1</text>
<text x="197.3" y="147.8">IN</text>
<text x="205.6" y="147.8">OUT</text>
<text x="211.7" y="146.6">5</text>
<text x="79.7" y="155.4">GPIO41_ADC1</text>
<text x="79.7" y="152.9">GPIO40_ADC0</text>
<text x="87.7" y="150.4">GPIO39</text>
<text x="97.9" y="154.2">52</text>
<text x="97.9" y="151.6">49</text>
<text x="152.5" y="153.9">GND</text>
<text x="159.7" y="152.9">1</text>
<text x="194.7" y="151.6">3</text>
<text x="197.3" y="152.9">EN</text>
<text x="206.1" y="152.9">N/C</text>
<text x="211.7" y="151.6">4</text>
<text x="79.7" y="160.5">GPIO43_ADC3</text>
<text x="79.7" y="157.9">GPIO42_ADC2</text>
<text x="97.9" y="161.7">55</text>
<text x="97.9" y="159.2">54</text>
<text x="97.9" y="156.7">53</text>
<text x="79.7" y="165.5">GPIO45_ADC5</text>
<text x="79.7" y="163">GPIO44_ADC4</text>
<text x="97.9" y="166.8">57</text>
<text x="97.9" y="164.3">56</text>
<text x="79.7" y="170.6">GPIO47_ADC7</text>
<text x="79.7" y="168.1">GPIO46_ADC6</text>
<text x="97.9" y="169.3">58</text>
</g>
<g font-size="2.4">
<text x="156.8" y="69.5">4</text>
<text x="159.4" y="70.7">VSS</text>
<text x="227.7" y="101.1">B1A12</text>
<text x="253.4" y="101.1">A1B12</text>
<text x="236.5" y="102.3">GND</text>
<text x="246.9" y="102.3">GND</text>
<text x="161.9" y="113.7">1</text>
<text x="164.4" y="115">GND</text>
<text x="194.7" y="149.1">2</text>
<text x="253.3" y="149.1">3</text>
<text x="253.3" y="144">2</text>
<text x="266.9" y="144">1</text>
<text x="266.9" y="149.1">4</text>
<text x="197.3" y="150.4">GND</text>
<text x="78.3" y="189" transform="rotate(-90 78.3 189)">GND</text>
<text x="80.8" y="189" transform="rotate(-90 80.8 189)">VREG_PGND</text>
<text x="77.3" y="192.7" transform="rotate(-90 77.3 192.7)">81</text>
<text x="79.8" y="192.7" transform="rotate(-90 79.8 192.7)">62</text>
</g>
</svg>
